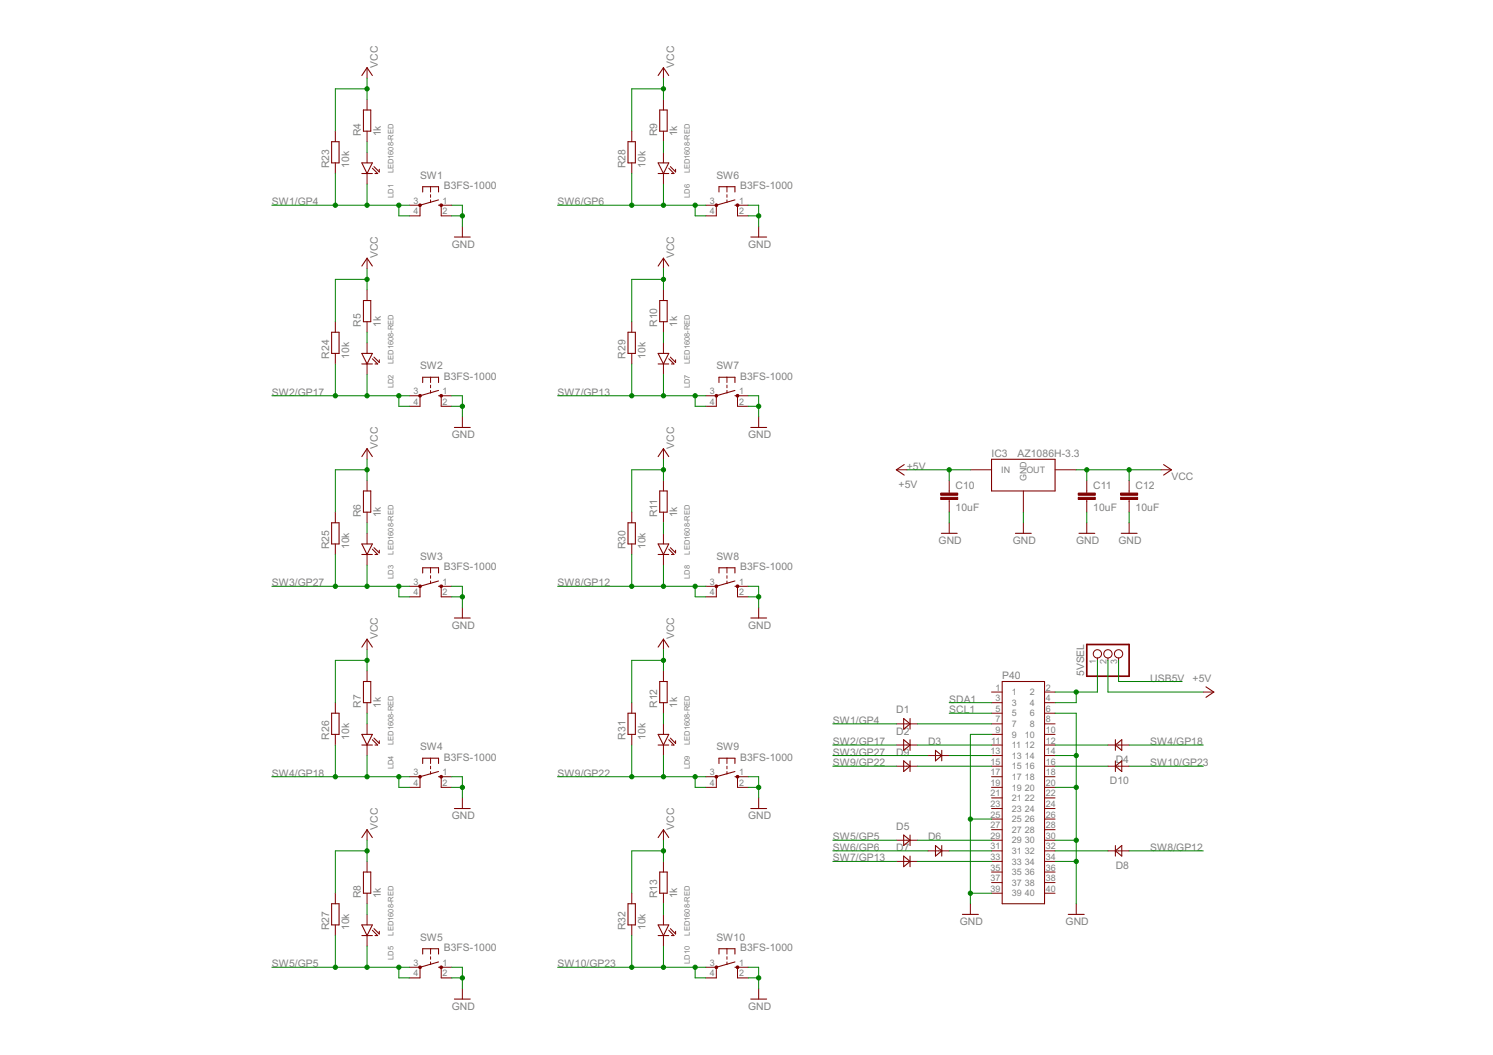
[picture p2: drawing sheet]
<svg xmlns="http://www.w3.org/2000/svg" width="297mm" height="210mm" viewBox="0 0 297 210" stroke-linecap="round" stroke-linejoin="round" font-family="sans-serif">
<g fill="none" stroke="#800000" stroke-width=".21">
<path d="M72 15l1-1.5 1.1 1.5M130.9 15l1.1-1.5 1.1 1.5M66 28.2h1.5v4.2h-1.5zM72 32.4h2.1l-1.1 2.1zM72 34.5h2.1M72.3 21.9h1.5v4.2h-1.5zM74.1 33.5l1 1h-.5M74.4 33.1l1.1 1.1v-.5M84.1 38.2v-1.1h3.1v1.1M87.2 39.8l-3.6 1M124.9 28.2h1.5v4.2h-1.5zM130.9 32.4h2.2l-1.1 2.1z"/>
<path d="M130.9 34.5h2.2M131.3 21.9h1.4v4.2h-1.4zM133.1 33.5l1 1h-.5M133.4 33.1l1 1.1v-.5M143 38.2v-1.1h3.2v1.1M146.2 39.8l-3.7 1M72 52.9l1-1.5 1.1 1.5M72.3 59.8h1.5v4.2h-1.5zM87.2 40.8h.6M90.4 47.2h3.2M130.9 52.9l1.1-1.5 1.1 1.5M131.3 59.8h1.4v4.2h-1.4z"/>
<path d="M146.2 40.8h.5M149.4 47.2h3.1M66 66.1h1.5v4.2h-1.5zM72 70.3h2.1l-1.1 2.1zM72 72.4h2.1M74.1 71.4l1 1h-.5M74.4 71.1l1.1 1v-.5M84.1 76.1v-1h3.1v1M87.2 78.7h.6M87.2 77.7l-3.6 1M124.9 66.1h1.5v4.2h-1.5zM130.9 70.3h2.2l-1.1 2.1z"/>
<path d="M130.9 72.4h2.2M133.1 71.4l1 1h-.5M133.4 71.1l1 1v-.5M143 76.1v-1h3.2v1M146.2 78.7h.5M146.2 77.7l-3.7 1M72 90.8l1-1.5 1.1 1.5M72.3 97.7h1.5v4.2h-1.5zM90.4 85h3.2M130.9 90.8l1.1-1.5 1.1 1.5M131.3 97.7h1.4v4.2h-1.4zM149.4 85h3.1"/>
<path d="M179.9 92.4l-1.6 1.1 1.6 1M197.3 91.4h12.6v6.3h-12.6zM231.5 92.4l1.6 1.1-1.6 1M66 104h1.5v4.2h-1.5zM72 108.2h2.1l-1.1 2.1zM72 110.3h2.1M74.1 109.3l1 1h-.5M74.4 109l1.1 1v-.5M84.1 114v-1h3.1v1M87.2 116.6h.6M87.2 115.6l-3.6 1M124.9 104h1.5v4.2h-1.5z"/>
<path d="M130.9 108.2h2.2l-1.1 2.1zM130.9 110.3h2.2M133.1 109.3l1 1h-.5M133.4 109l1 1v-.5M143 114v-1h3.2v1M146.2 116.6h.5M146.2 115.6l-3.7 1M187.3 106.1h3.1M202 106.1h3.2M214.7 106.1h3.1M223.1 106.1h3.1M72 128.8l1-1.6 1.1 1.6"/>
<path d="M72.3 135.6h1.5v4.2h-1.5zM90.4 123h3.2M130.9 128.8l1.1-1.6 1.1 1.6M131.3 135.6h1.4v4.2h-1.4zM149.4 123h3.1M199.4 135.6h8.4v44.2h-8.4zM239.9 136.7l1.6 1-1.6 1M66 141.9h1.5v4.2h-1.5zM72 146.1h2.1l-1.1 2.1zM72 148.2h2.1M74.1 147.2l1 1h-.5M74.4 146.9l1.1 1v-.5"/>
<path d="M84.1 151.9v-1h3.1v1M87.2 154.5h.6M87.2 153.5l-3.6 1M124.9 141.9h1.5v4.2h-1.5zM130.9 146.1h2.2l-1.1 2.1zM130.9 148.2h2.2M133.1 147.2l1 1h-.5M133.4 146.9l1 1v-.5M143 151.9v-1h3.2v1M146.2 154.5h.5M146.2 153.5l-3.7 1M179.8 143l1.3 1-1.3 1.1z"/>
<path d="M179.8 147.2l1.3 1-1.3 1.1zM179.8 151.4l1.3 1-1.3 1.1zM181.1 143v2.1M181.1 147.2v2.1M181.1 151.4v2.1M186.1 149.3l1.3 1-1.3 1.1zM187.4 149.3v2.1M221.9 148.2l1.3-1v2.1zM221.9 147.2v2.1M221.9 151.4v2.1M221.9 152.4l1.3-1v2.1zM66 179.8h1.5v4.2h-1.5z"/>
<path d="M72 166.6l1-1.5 1.1 1.5M72.3 173.5h1.5v4.2h-1.5zM90.4 160.9h3.2M124.9 179.8h1.5v4.2h-1.5zM130.9 166.6l1.1-1.5 1.1 1.5M131.3 173.5h1.4v4.2h-1.4zM149.4 160.9h3.1M179.8 166.1l1.3 1.1-1.3 1zM179.8 170.3l1.3 1.1-1.3 1zM181.1 166.1v2.1M181.1 170.3v2.1M186.1 168.2l1.3 1.1-1.3 1z"/>
<path d="M187.4 168.2v2.1M221.9 168.2v2.1M221.9 169.3l1.3-1.1v2.1zM72 184h2.1l-1.1 2.1zM72 186.1h2.1M74.1 185.1l1 1h-.5M74.4 184.8l1.1 1v-.5M84.1 189.8v-1h3.1v1M87.2 192.4h.6M87.2 191.4l-3.6 1M90.4 198.8h3.2M130.9 184h2.2l-1.1 2.1z"/>
<path d="M130.9 186.1h2.2M133.1 185.1l1 1h-.5M133.4 184.8l1 1v-.5M143 189.8v-1h3.2v1M146.2 192.4h.5M146.2 191.4l-3.7 1M149.4 198.8h3.1M191.5 181.9h3.1M212.5 181.9h3.2"/>
</g>
<g fill="none" stroke="#800000" stroke-width=".2">
<path d="M73 13.5v2.1M73 19.8v2.1M132 13.5v2.1M132 19.8v2.1M66.7 26.1v2.1M66.7 32.4v2.1M73 26.1v2.1M73 30.3v2.1M73 34.5v2.1M85.7 37.1v1.1M85.7 38.7v.6M85.7 39.8v.5"/>
<path d="M125.7 26.1v2.1M125.7 32.4v2.1M132 26.1v2.1M132 30.3v2.1M132 34.5v2.1M144.6 37.1v1.1M144.6 38.7v.6M144.6 39.8v.5M73 51.4v2.1M73 57.7v2.1M81.4 40.8h2.2v2.1h-2.2M89.9 40.8h-2.1v2.1h2.1"/>
<path d="M92 45v2.2M132 51.4v2.1M132 57.7v2.1M140.4 40.8h2.1v2.1h-2.1M148.8 40.8h-2.1v2.1h2.1M150.9 45v2.2M66.7 64v2.1M66.7 70.3v2.1M73 64v2.1M73 68.2v2.1M73 72.4v2.1M81.4 78.7h2.2v2.1h-2.2"/>
<path d="M85.7 75.1v1M85.7 76.6v.6M85.7 77.7v.5M89.9 78.7h-2.1v2.1h2.1M125.7 64v2.1M125.7 70.3v2.1M132 64v2.1M132 68.2v2.1M132 72.4v2.1M140.4 78.7h2.1v2.1h-2.1M144.6 75.1v1M144.6 76.6v.6"/>
<path d="M144.6 77.7v.5M148.8 78.7h-2.1v2.1h2.1M73 89.3v2.1M73 95.6v2.1M92 83v2M132 89.3v2.1M132 95.6v2.1M150.9 83v2M178.3 93.5h2.1M188.8 95.6v2.5M188.8 99.4v2.5M193.1 93.5h4.2"/>
<path d="M203.6 97.7v4.2M209.9 93.5h4.2M216.2 95.6v2.5M216.2 99.4v2.5M224.6 95.6v2.5M224.6 99.4v2.5M231 93.5h2.1M66.7 101.9v2.1M66.7 108.2v2.1M73 101.9v2.1M73 106.1v2.1M73 110.3v2.1"/>
<path d="M81.4 116.6h2.2v2.1h-2.2M85.7 113v1M85.7 114.5v.6M85.7 115.6v.5M89.9 116.6h-2.1v2.1h2.1M125.7 101.9v2.1M125.7 108.2v2.1M132 101.9v2.1M132 106.1v2.1M132 110.3v2.1M140.4 116.6h2.1v2.1h-2.1M144.6 113v1"/>
<path d="M144.6 114.5v.6M144.6 115.6v.5M148.8 116.6h-2.1v2.1h2.1M188.8 104v2.1M203.6 104v2.1M216.2 104v2.1M224.6 104v2.1M66.7 139.8v2.1M73 127.2v2.1M73 133.5v2.1M73 139.8v2.1M92 120.9v2.1"/>
<path d="M125.7 139.8v2.1M132 127.2v2.1M132 133.5v2.1M132 139.8v2.1M150.9 120.9v2.1M197.3 137.7h2.1M197.3 139.8h2.1M207.8 137.7h2.1M207.8 139.8h2.1M218.3 130.9v.5M220.4 130.9v.5M222.5 130.9v.5"/>
<path d="M239.4 137.7h2.1M66.7 146.1v2.1M73 144v2.1M73 148.2v2.1M81.4 154.5h2.2v2.2h-2.2M85.7 150.9v1M85.7 152.4v.6M85.7 153.5v.5M89.9 154.5h-2.1v2.2h2.1M92 158.7v2.2M125.7 146.1v2.1M132 144v2.1"/>
<path d="M132 148.2v2.1M140.4 154.5h2.1v2.2h-2.1M144.6 150.9v1M144.6 152.4v.6M144.6 153.5v.5M148.8 154.5h-2.1v2.2h2.1M150.9 158.7v2.2M178.3 144h4.2M178.3 148.2h4.2M178.3 152.4h4.2M184.6 150.3h4.2M197.3 154.5h2.1"/>
<path d="M197.3 156.7h2.1M197.3 141.9h2.1M197.3 144h2.1M197.3 146.1h2.1M197.3 148.2h2.1M197.3 150.3h2.1M197.3 152.4h2.1M197.3 158.7h2.1M207.8 154.5h2.1M207.8 156.7h2.1M207.8 141.9h2.1M207.8 144h2.1"/>
<path d="M207.8 146.1h2.1M207.8 148.2h2.1M207.8 150.3h2.1M207.8 152.4h2.1M207.8 158.7h2.1M220.4 148.2h4.2M220.4 152.4h4.2M66.7 177.7v2.1M73 165.1v2.1M73 171.4v2.1M73 177.7v2.1M125.7 177.7v2.1"/>
<path d="M132 165.1v2.1M132 171.4v2.1M132 177.7v2.1M178.3 167.2h4.2M178.3 171.4h4.2M184.6 169.3h4.2M193.1 179.8v2.1M197.3 160.9h2.1M197.3 163h2.1M197.3 165.1h2.1M197.3 167.2h2.1M197.3 169.3h2.1"/>
<path d="M197.3 171.4h2.1M197.3 173.5h2.1M197.3 175.6h2.1M197.3 177.7h2.1M207.8 160.9h2.1M207.8 163h2.1M207.8 165.1h2.1M207.8 167.2h2.1M207.8 169.3h2.1M207.8 171.4h2.1M207.8 173.5h2.1M207.8 175.6h2.1"/>
<path d="M207.8 177.7h2.1M214.1 179.8v2.1M220.4 169.3h4.2M66.7 184v2.1M73 181.9v2.1M73 186.1v2.1M81.4 192.4h2.2v2.2h-2.2M85.7 188.8v1M85.7 190.4v.5M85.7 191.4v.5M89.9 192.4h-2.1v2.2h2.1M92 196.7v2.1"/>
<path d="M125.7 184v2.1M132 181.9v2.1M132 186.1v2.1M140.4 192.4h2.1v2.2h-2.1M144.6 188.8v1M144.6 190.4v.5M144.6 191.4v.5M148.8 192.4h-2.1v2.2h2.1M150.9 196.7v2.1"/>
<circle cx="218.3" cy="130.1" r=".83"/>
<circle cx="220.4" cy="130.1" r=".83"/>
<circle cx="222.5" cy="130.1" r=".83"/>
</g>
<g fill="#800000" stroke="#800000" stroke-width=".2">
<path d="M83.4 116.4h.4v.4h-.4z" fill-rule="evenodd"/>
<path d="M87.6 116.4h.4v.4h-.4z" fill-rule="evenodd"/>
<path d="M142.3 40.6h.4v.4h-.4z" fill-rule="evenodd"/>
<path d="M146.5 40.6h.4v.4h-.4z" fill-rule="evenodd"/>
<path d="M142.3 78.5h.4v.4h-.4z" fill-rule="evenodd"/>
<path d="M146.5 78.5h.4v.4h-.4z" fill-rule="evenodd"/>
<path d="M142.3 116.4h.4v.4h-.4z" fill-rule="evenodd"/>
<path d="M146.5 116.4h.4v.4h-.4z" fill-rule="evenodd"/>
<path d="M142.3 154.3h.4v.4h-.4z" fill-rule="evenodd"/>
<path d="M146.5 154.3h.4v.4h-.4z" fill-rule="evenodd"/>
<path d="M142.3 192.3h.4v.3h-.4z" fill-rule="evenodd"/>
<path d="M146.5 192.3h.4v.3h-.4z" fill-rule="evenodd"/>
<circle cx="83.6" cy="40.8" r=".27"/>
<circle cx="87.8" cy="40.8" r=".27"/>
<circle cx="83.6" cy="78.7" r=".27"/>
<circle cx="87.8" cy="78.7" r=".27"/>
<circle cx="83.6" cy="154.5" r=".27"/>
<circle cx="87.8" cy="154.5" r=".27"/>
<circle cx="83.6" cy="192.4" r=".27"/>
<circle cx="87.8" cy="192.4" r=".27"/>
</g>
<g fill="#800000" stroke="#800000" stroke-width=".2">
<path d="M187.2 99h3.3v.4h-3.3z"/>
<path d="M187.2 98.1h3.3v.4h-3.3z"/>
<path d="M214.5 99h3.4v.4h-3.4z"/>
<path d="M214.5 98.1h3.4v.4h-3.4z"/>
<path d="M222.9 99h3.4v.4h-3.4z"/>
<path d="M222.9 98.1h3.4v.4h-3.4z"/>
</g>
<path d="M216.2 128.2h8.4v6.3h-8.4z" fill="none" stroke="#800000" stroke-width=".34"/>
<g fill="none" stroke="#008000" stroke-width=".2">
<path d="M73 15.6v4.2M73 17.7h-6.3v8.4M132 15.6v4.2M132 17.7h-6.3v8.4M66.7 34.5v6.3M73 28.2v2.1M73 36.6v4.2M125.7 34.5v6.3M132 28.2v2.1M132 36.6v4.2M54.1 40.8h27.3M73 53.5v4.2"/>
<path d="M73 55.6h-6.3v8.4M79.4 40.8v2.1h2M89.9 40.8h2.1v4.2M89.9 42.9h2.1M110.9 40.8h29.5M132 53.5v4.2M132 55.6h-6.3v8.4M138.3 40.8v2.1h2.1M148.8 40.8h2.1v4.2M148.8 42.9h2.1M54.1 78.7h27.3M66.7 72.4v6.3"/>
<path d="M73 66.1v2.1M73 74.5v4.2M79.4 78.7v2.1h2M89.9 78.7h2.1v4.3M110.9 78.7h29.5M125.7 72.4v6.3M132 66.1v2.1M132 74.5v4.2M138.3 78.7v2.1h2.1M148.8 78.7h2.1v4.3M73 91.4v4.2M73 93.5h-6.3v8.4"/>
<path d="M89.9 80.8h2.1M132 91.4v4.2M132 93.5h-6.3v8.4M148.8 80.8h2.1M180.4 93.5h12.7M188.8 93.5v2.1M214.1 93.5h16.9M216.2 93.5v2.1M224.6 93.5v2.1M54.1 116.6h27.3M66.7 110.3v6.3M73 104v2.1"/>
<path d="M73 112.4v4.2M79.4 116.6v2.1h2M89.9 116.6h2.1v4.3M89.9 118.7h2.1M110.9 116.6h29.5M125.7 110.3v6.3M132 104v2.1M132 112.4v4.2M138.3 116.6v2.1h2.1M148.8 116.6h2.1v4.3M148.8 118.7h2.1M188.8 101.9v2.1"/>
<path d="M203.6 101.9v2.1M216.2 101.9v2.1M224.6 101.9v2.1M73 129.3v4.2M73 131.4h-6.3v8.4M132 129.3v4.2M132 131.4h-6.3v8.4M188.8 139.8h8.5M214.1 137.7v2.1h-4.2M218.3 131.4v6.3h-8.4M220.4 131.4v6.3h19M222.5 131.4v4.2h12.7"/>
<path d="M54.1 154.5h27.3M66.7 148.2v6.3M73 141.9v2.1M73 150.3v4.2M79.4 154.5v2.2h2M89.9 154.5h2.1v4.2M89.9 156.7h2.1M110.9 154.5h29.5M125.7 148.2v6.3M132 141.9v2.1M132 150.3v4.2M138.3 154.5v2.2h2.1"/>
<path d="M148.8 154.5h2.1v4.2M148.8 156.7h2.1M165.7 150.3h18.9M165.7 148.2h12.6M165.7 152.4h12.6M165.7 144h12.6M182.5 148.2h14.8M182.5 152.4h14.8M182.5 144h14.8M188.8 141.9h8.5M188.8 150.3h8.5M197.3 146.1h-4.2v33.7"/>
<path d="M209.9 156.7h4.2M209.9 141.9h4.2v37.9M209.9 150.3h4.2M209.9 148.2h10.5M209.9 152.4h10.5M224.6 148.2h14.8M224.6 152.4h14.8M73 167.2v4.2M73 179.8v2.1M73 169.3h-6.3v8.4M132 167.2v4.2M132 179.8v2.1"/>
<path d="M132 169.3h-6.3v8.4M165.7 171.4h12.6M165.7 167.2h12.6M165.7 169.3h18.9M182.5 171.4h14.8M182.5 167.2h14.8M188.8 169.3h8.5M193.1 177.7h4.2M193.1 163h4.2M209.9 171.4h4.2M209.9 167.2h4.2M209.9 169.3h10.5"/>
<path d="M224.6 169.3h14.8M54.1 192.4h27.3M66.7 186.1v6.3M73 188.2v4.2M79.4 192.4v2.2h2M89.9 192.4h2.1v4.3M89.9 194.6h2.1M110.9 192.4h29.5M125.7 186.1v6.3M132 188.2v4.2M138.3 192.4v2.2h2.1M148.8 192.4h2.1v4.3"/>
<path d="M148.8 194.6h2.1"/>
</g>
<g fill="#008000" stroke="#008000" stroke-width=".2">
<circle cx="92" cy="194.6" r=".42"/>
<circle cx="150.9" cy="194.6" r=".42"/>
<circle cx="150.9" cy="156.7" r=".42"/>
<circle cx="92" cy="156.7" r=".42"/>
<circle cx="92" cy="42.9" r=".42"/>
<circle cx="150.9" cy="42.9" r=".42"/>
<circle cx="150.9" cy="80.8" r=".42"/>
<circle cx="92" cy="80.8" r=".42"/>
<circle cx="92" cy="118.7" r=".42"/>
<circle cx="150.9" cy="118.7" r=".42"/>
<circle cx="193.1" cy="163" r=".42"/>
<circle cx="193.1" cy="177.7" r=".42"/>
<circle cx="214.1" cy="150.3" r=".42"/>
<circle cx="214.1" cy="156.7" r=".42"/>
<circle cx="214.1" cy="167.2" r=".42"/>
<circle cx="214.1" cy="171.4" r=".42"/>
<circle cx="79.4" cy="78.7" r=".42"/>
<circle cx="73" cy="78.7" r=".42"/>
<circle cx="66.7" cy="78.7" r=".42"/>
<circle cx="79.4" cy="116.6" r=".42"/>
<circle cx="73" cy="116.6" r=".42"/>
<circle cx="66.7" cy="116.6" r=".42"/>
<circle cx="79.4" cy="154.5" r=".42"/>
<circle cx="73" cy="154.5" r=".42"/>
<circle cx="66.7" cy="154.5" r=".42"/>
<circle cx="138.3" cy="116.6" r=".42"/>
<circle cx="132" cy="116.6" r=".42"/>
<circle cx="125.7" cy="116.6" r=".42"/>
<circle cx="138.3" cy="78.7" r=".42"/>
<circle cx="132" cy="78.7" r=".42"/>
<circle cx="125.7" cy="78.7" r=".42"/>
<circle cx="138.3" cy="40.8" r=".42"/>
<circle cx="132" cy="40.8" r=".42"/>
<circle cx="125.7" cy="40.8" r=".42"/>
<circle cx="79.4" cy="192.4" r=".42"/>
<circle cx="73" cy="192.4" r=".42"/>
<circle cx="66.7" cy="192.4" r=".42"/>
<circle cx="138.3" cy="154.5" r=".42"/>
<circle cx="132" cy="154.5" r=".42"/>
<circle cx="125.7" cy="154.5" r=".42"/>
<circle cx="138.3" cy="192.4" r=".42"/>
<circle cx="132" cy="192.4" r=".42"/>
<circle cx="125.7" cy="192.4" r=".42"/>
<circle cx="216.2" cy="93.5" r=".42"/>
<circle cx="224.6" cy="93.5" r=".42"/>
<circle cx="73" cy="17.7" r=".42"/>
<circle cx="73" cy="55.6" r=".42"/>
<circle cx="73" cy="93.5" r=".42"/>
<circle cx="73" cy="131.4" r=".42"/>
<circle cx="73" cy="169.3" r=".42"/>
<circle cx="132" cy="17.7" r=".42"/>
<circle cx="132" cy="55.6" r=".42"/>
<circle cx="132" cy="93.5" r=".42"/>
<circle cx="132" cy="131.4" r=".42"/>
<circle cx="132" cy="169.3" r=".42"/>
<circle cx="188.8" cy="93.5" r=".42"/>
<circle cx="79.4" cy="40.8" r=".42"/>
<circle cx="73" cy="40.8" r=".42"/>
<circle cx="66.7" cy="40.8" r=".42"/>
<circle cx="214.1" cy="137.7" r=".42"/>
</g>
<g font-size="2.3" fill="#808080">
<text x="75.1" y="13.5" transform="rotate(-90 75.1 13.5)">VCC</text>
<text x="134.1" y="13.5" transform="rotate(-90 134.1 13.5)">VCC</text>
<text x="71.8" y="27.1" transform="rotate(-90 71.8 27.1)">R4</text>
<text x="75.8" y="27.1" transform="rotate(-90 75.8 27.1)">1k</text>
<text x="130.8" y="27.1" transform="rotate(-90 130.8 27.1)">R9</text>
<text x="134.7" y="27.1" transform="rotate(-90 134.7 27.1)">1k</text>
<text x="65.5" y="33.5" transform="rotate(-90 65.5 33.5)">R23</text>
<text x="69.5" y="33.5" transform="rotate(-90 69.5 33.5)">10k</text>
<text x="83.6" y="35.6">SW1</text>
<text x="124.4" y="33.5" transform="rotate(-90 124.4 33.5)">R28</text>
<text x="128.4" y="33.5" transform="rotate(-90 128.4 33.5)">10k</text>
<text x="142.5" y="35.6">SW6</text>
<text x="54.1" y="40.8">SW1/GP4</text>
<text x="88.3" y="37.7">B3FS-1000</text>
<text x="110.9" y="40.8">SW6/GP6</text>
<text x="147.3" y="37.7">B3FS-1000</text>
<text x="75.1" y="51.4" transform="rotate(-90 75.1 51.4)">VCC</text>
<text x="89.9" y="49.3">GND</text>
<text x="134.1" y="51.4" transform="rotate(-90 134.1 51.4)">VCC</text>
<text x="148.8" y="49.3">GND</text>
<text x="71.8" y="65.1" transform="rotate(-90 71.8 65.1)">R5</text>
<text x="75.8" y="65.1" transform="rotate(-90 75.8 65.1)">1k</text>
<text x="130.8" y="65.1" transform="rotate(-90 130.8 65.1)">R10</text>
<text x="134.7" y="65.1" transform="rotate(-90 134.7 65.1)">1k</text>
<text x="65.5" y="71.4" transform="rotate(-90 65.5 71.4)">R24</text>
<text x="69.5" y="71.4" transform="rotate(-90 69.5 71.4)">10k</text>
<text x="124.4" y="71.4" transform="rotate(-90 124.4 71.4)">R29</text>
<text x="128.4" y="71.4" transform="rotate(-90 128.4 71.4)">10k</text>
<text x="83.6" y="73.5">SW2</text>
<text x="88.3" y="75.6">B3FS-1000</text>
<text x="142.5" y="73.5">SW7</text>
<text x="147.3" y="75.6">B3FS-1000</text>
<text x="54.1" y="78.7">SW2/GP17</text>
<text x="110.9" y="78.7">SW7/GP13</text>
<text x="75.1" y="89.3" transform="rotate(-90 75.1 89.3)">VCC</text>
<text x="89.9" y="87.2">GND</text>
<text x="134.1" y="89.3" transform="rotate(-90 134.1 89.3)">VCC</text>
<text x="148.8" y="87.2">GND</text>
<text x="180.4" y="93.5">+5V</text>
<text x="197.3" y="90.8">IC3</text>
<text x="202.4" y="90.8">AZ1086H-3.3</text>
<text x="233.1" y="95.6">VCC</text>
<text x="178.8" y="97.1">+5V</text>
<text x="190.1" y="101.6">10uF</text>
<text x="190.1" y="97.4">C10</text>
<text x="217.5" y="101.6">10uF</text>
<text x="217.5" y="97.4">C11</text>
<text x="225.9" y="101.6">10uF</text>
<text x="225.9" y="97.4">C12</text>
<text x="71.8" y="103" transform="rotate(-90 71.8 103)">R6</text>
<text x="75.8" y="103" transform="rotate(-90 75.8 103)">1k</text>
<text x="130.8" y="103" transform="rotate(-90 130.8 103)">R11</text>
<text x="134.7" y="103" transform="rotate(-90 134.7 103)">1k</text>
<text x="65.5" y="109.3" transform="rotate(-90 65.5 109.3)">R25</text>
<text x="69.5" y="109.3" transform="rotate(-90 69.5 109.3)">10k</text>
<text x="83.6" y="111.4">SW3</text>
<text x="88.3" y="113.5">B3FS-1000</text>
<text x="124.4" y="109.3" transform="rotate(-90 124.4 109.3)">R30</text>
<text x="128.4" y="109.3" transform="rotate(-90 128.4 109.3)">10k</text>
<text x="142.5" y="111.4">SW8</text>
<text x="147.3" y="113.5">B3FS-1000</text>
<text x="186.7" y="108.2">GND</text>
<text x="201.5" y="108.2">GND</text>
<text x="214.1" y="108.2">GND</text>
<text x="222.5" y="108.2">GND</text>
<text x="54.1" y="116.6">SW3/GP27</text>
<text x="110.9" y="116.6">SW8/GP12</text>
<text x="89.9" y="125.1">GND</text>
<text x="148.8" y="125.1">GND</text>
<text x="75.1" y="127.2" transform="rotate(-90 75.1 127.2)">VCC</text>
<text x="134.1" y="127.2" transform="rotate(-90 134.1 127.2)">VCC</text>
<text x="199.4" y="135.2">P40</text>
<text x="215.7" y="134.5" transform="rotate(-90 215.7 134.5)">5VSEL</text>
<text x="228.9" y="135.6">USB5V</text>
<text x="237.3" y="135.6">+5V</text>
<text x="71.8" y="140.9" transform="rotate(-90 71.8 140.9)">R7</text>
<text x="75.8" y="140.9" transform="rotate(-90 75.8 140.9)">1k</text>
<text x="130.8" y="140.9" transform="rotate(-90 130.8 140.9)">R12</text>
<text x="134.7" y="140.9" transform="rotate(-90 134.7 140.9)">1k</text>
<text x="178.3" y="141.9">D1</text>
<text x="188.9" y="139.8">SDA1</text>
<text x="188.9" y="141.9">SCL1</text>
<text x="65.5" y="147.2" transform="rotate(-90 65.5 147.2)">R26</text>
<text x="69.5" y="147.2" transform="rotate(-90 69.5 147.2)">10k</text>
<text x="83.6" y="149.3">SW4</text>
<text x="124.4" y="147.2" transform="rotate(-90 124.4 147.2)">R31</text>
<text x="128.4" y="147.2" transform="rotate(-90 128.4 147.2)">10k</text>
<text x="142.5" y="149.3">SW9</text>
<text x="165.7" y="148.2">SW2/GP17</text>
<text x="165.7" y="144">SW1/GP4</text>
<text x="178.3" y="146.1">D2</text>
<text x="184.6" y="148.2">D3</text>
<text x="228.9" y="148.2">SW4/GP18</text>
<text x="54.1" y="154.5">SW4/GP18</text>
<text x="88.3" y="151.4">B3FS-1000</text>
<text x="110.9" y="154.5">SW9/GP22</text>
<text x="147.3" y="151.4">B3FS-1000</text>
<text x="165.7" y="150.3">SW3/GP27</text>
<text x="165.7" y="152.4">SW9/GP22</text>
<text x="178.3" y="150.4">D9</text>
<text x="222" y="151.8">D</text>
<text x="223.5" y="151.8">4</text>
<text x="228.9" y="152.4">SW10/GP23</text>
<text x="220.8" y="156">D10</text>
<text x="75.1" y="165.1" transform="rotate(-90 75.1 165.1)">VCC</text>
<text x="89.9" y="163">GND</text>
<text x="134.1" y="165.1" transform="rotate(-90 134.1 165.1)">VCC</text>
<text x="148.8" y="163">GND</text>
<text x="165.7" y="167.2">SW5/GP5</text>
<text x="178.3" y="165.1">D5</text>
<text x="184.6" y="167.2">D6</text>
<text x="165.7" y="171.4">SW7/GP13</text>
<text x="165.7" y="169.3">SW6/GP6</text>
<text x="178.3" y="169.3">D7</text>
<text x="222" y="172.9">D8</text>
<text x="228.9" y="169.3">SW8/GP12</text>
<text x="71.8" y="178.8" transform="rotate(-90 71.8 178.8)">R8</text>
<text x="75.8" y="178.8" transform="rotate(-90 75.8 178.8)">1k</text>
<text x="130.8" y="178.8" transform="rotate(-90 130.8 178.8)">R13</text>
<text x="134.7" y="178.8" transform="rotate(-90 134.7 178.8)">1k</text>
<text x="65.5" y="185.1" transform="rotate(-90 65.5 185.1)">R27</text>
<text x="69.5" y="185.1" transform="rotate(-90 69.5 185.1)">10k</text>
<text x="124.4" y="185.1" transform="rotate(-90 124.4 185.1)">R32</text>
<text x="128.4" y="185.1" transform="rotate(-90 128.4 185.1)">10k</text>
<text x="191" y="184">GND</text>
<text x="212" y="184">GND</text>
<text x="83.6" y="187.2">SW5</text>
<text x="88.3" y="189.3">B3FS-1000</text>
<text x="142.5" y="187.2">SW10</text>
<text x="147.3" y="189.3">B3FS-1000</text>
<text x="54.1" y="192.4">SW5/GP5</text>
<text x="110.9" y="192.4">SW10/GP23</text>
<text x="89.9" y="200.9">GND</text>
<text x="148.8" y="200.9">GND</text>
</g>
<g font-size="2" fill="#808080">
<text x="82.3" y="40.5">3</text>
<text x="88.1" y="40.5">1</text>
<text x="141.2" y="40.5">3</text>
<text x="147" y="40.5">1</text>
<text x="82.3" y="42.6">4</text>
<text x="88.1" y="42.6">2</text>
<text x="141.2" y="42.6">4</text>
<text x="147" y="42.6">2</text>
<text x="82.3" y="78.4">3</text>
<text x="82.3" y="80.5">4</text>
<text x="88.1" y="78.4">1</text>
<text x="88.1" y="80.5">2</text>
<text x="141.2" y="78.4">3</text>
<text x="141.2" y="80.5">4</text>
<text x="147" y="78.4">1</text>
<text x="147" y="80.5">2</text>
<text x="199.2" y="94.1">IN</text>
<text x="204.2" y="94.1">OUT</text>
<text x="204.2" y="95.8" transform="rotate(-90 204.2 95.8)">GND</text>
<text x="82.3" y="116.3">3</text>
<text x="82.3" y="118.5">4</text>
<text x="88.1" y="116.3">1</text>
<text x="88.1" y="118.5">2</text>
<text x="141.2" y="116.3">3</text>
<text x="141.2" y="118.5">4</text>
<text x="147" y="116.3">1</text>
<text x="147" y="118.5">2</text>
<text x="198.1" y="137.4">1</text>
<text x="208.1" y="137.4">2</text>
<text x="218" y="132.2" transform="rotate(-90 218 132.2)">1</text>
<text x="220.1" y="132.2" transform="rotate(-90 220.1 132.2)">2</text>
<text x="222.2" y="132.2" transform="rotate(-90 222.2 132.2)">3</text>
<text x="198.1" y="139.5">3</text>
<text x="198.1" y="141.6">5</text>
<text x="198.1" y="143.7">7</text>
<text x="201.3" y="138.3">1</text>
<text x="201.3" y="140.4">3</text>
<text x="201.3" y="142.5">5</text>
<text x="204.9" y="138.3">2</text>
<text x="204.9" y="140.4">4</text>
<text x="204.9" y="142.5">6</text>
<text x="208.1" y="139.5">4</text>
<text x="208.1" y="141.6">6</text>
<text x="208.1" y="143.7">8</text>
<text x="197.2" y="147.9">11</text>
<text x="198.1" y="145.8">9</text>
<text x="201.3" y="144.6">7</text>
<text x="201.3" y="146.8">9</text>
<text x="201.3" y="148.9">11</text>
<text x="203.9" y="146.8">10</text>
<text x="203.9" y="148.9">12</text>
<text x="204.9" y="144.7">8</text>
<text x="208.1" y="145.8">10</text>
<text x="208.1" y="147.9">12</text>
<text x="82.3" y="154.3">3</text>
<text x="88.1" y="154.3">1</text>
<text x="141.2" y="154.3">3</text>
<text x="147" y="154.3">1</text>
<text x="197.1" y="150">13</text>
<text x="197.1" y="152.1">15</text>
<text x="197.1" y="154.3">17</text>
<text x="201.3" y="151">13</text>
<text x="201.3" y="153.1">15</text>
<text x="201.3" y="155.2">17</text>
<text x="203.9" y="151">14</text>
<text x="203.9" y="153.1">16</text>
<text x="203.9" y="155.2">18</text>
<text x="208.1" y="150">14</text>
<text x="208.1" y="152.1">16</text>
<text x="208.1" y="154.3">18</text>
<text x="82.3" y="156.4">4</text>
<text x="88.1" y="156.4">2</text>
<text x="141.2" y="156.4">4</text>
<text x="147" y="156.4">2</text>
<text x="197.1" y="156.4">19</text>
<text x="197.1" y="158.5">21</text>
<text x="197.1" y="160.6">23</text>
<text x="201.3" y="157.3">19</text>
<text x="201.3" y="159.4">21</text>
<text x="201.3" y="161.5">23</text>
<text x="203.9" y="157.3">20</text>
<text x="203.9" y="159.4">22</text>
<text x="203.9" y="161.5">24</text>
<text x="208.1" y="156.4">20</text>
<text x="208.1" y="158.5">22</text>
<text x="208.1" y="160.6">24</text>
<text x="197.1" y="162.7">25</text>
<text x="197.1" y="164.8">27</text>
<text x="197.1" y="166.9">29</text>
<text x="201.3" y="163.6">25</text>
<text x="201.3" y="165.7">27</text>
<text x="201.3" y="167.8">29</text>
<text x="203.9" y="163.6">26</text>
<text x="203.9" y="165.7">28</text>
<text x="203.9" y="167.8">30</text>
<text x="208.1" y="162.7">26</text>
<text x="208.1" y="164.8">28</text>
<text x="208.1" y="166.9">30</text>
<text x="197.1" y="169">31</text>
<text x="197.1" y="171.1">33</text>
<text x="197.1" y="173.2">35</text>
<text x="201.3" y="169.9">31</text>
<text x="201.3" y="172">33</text>
<text x="203.9" y="169.9">32</text>
<text x="203.9" y="172">34</text>
<text x="208.1" y="169">32</text>
<text x="208.1" y="171.1">34</text>
<text x="208.1" y="173.2">36</text>
<text x="197.1" y="175.3">37</text>
<text x="197.1" y="177.4">39</text>
<text x="201.3" y="174.1">35</text>
<text x="201.3" y="176.2">37</text>
<text x="201.3" y="178.3">39</text>
<text x="203.9" y="174.1">36</text>
<text x="203.9" y="176.2">38</text>
<text x="203.9" y="178.3">40</text>
<text x="208.1" y="175.3">38</text>
<text x="208.1" y="177.4">40</text>
<text x="82.3" y="192.2">3</text>
<text x="82.3" y="194.3">4</text>
<text x="88.1" y="192.2">1</text>
<text x="88.1" y="194.3">2</text>
<text x="141.2" y="192.2">3</text>
<text x="141.2" y="194.3">4</text>
<text x="147" y="192.2">1</text>
<text x="147" y="194.3">2</text>
</g>
<g font-size="1.7" fill="#808080">
<text x="78.3" y="34.5" transform="rotate(-90 78.3 34.5)">LED1608-RED</text>
<text x="137.3" y="34.5" transform="rotate(-90 137.3 34.5)">LED1608-RED</text>
<text x="78.3" y="39.4" transform="rotate(-90 78.3 39.4)">LD1</text>
<text x="137.3" y="39.4" transform="rotate(-90 137.3 39.4)">LD6</text>
<text x="78.3" y="72.4" transform="rotate(-90 78.3 72.4)">LED1608-RED</text>
<text x="78.3" y="77.3" transform="rotate(-90 78.3 77.3)">LD2</text>
<text x="137.3" y="72.4" transform="rotate(-90 137.3 72.4)">LED1608-RED</text>
<text x="137.3" y="77.3" transform="rotate(-90 137.3 77.3)">LD7</text>
<text x="78.3" y="110.3" transform="rotate(-90 78.3 110.3)">LED1608-RED</text>
<text x="137.3" y="110.3" transform="rotate(-90 137.3 110.3)">LED1608-RED</text>
<text x="78.3" y="115.2" transform="rotate(-90 78.3 115.2)">LD3</text>
<text x="137.3" y="115.2" transform="rotate(-90 137.3 115.2)">LD8</text>
<text x="78.3" y="148.2" transform="rotate(-90 78.3 148.2)">LED1608-RED</text>
<text x="137.3" y="148.2" transform="rotate(-90 137.3 148.2)">LED1608-RED</text>
<text x="78.3" y="153.1" transform="rotate(-90 78.3 153.1)">LD4</text>
<text x="137.3" y="153.1" transform="rotate(-90 137.3 153.1)">LD9</text>
<text x="78.3" y="186.1" transform="rotate(-90 78.3 186.1)">LED1608-RED</text>
<text x="78.3" y="191" transform="rotate(-90 78.3 191)">LD5</text>
<text x="137.3" y="186.1" transform="rotate(-90 137.3 186.1)">LED1608-RED</text>
<text x="137.3" y="191.8" transform="rotate(-90 137.3 191.8)">LD10</text>
</g>
</svg>
